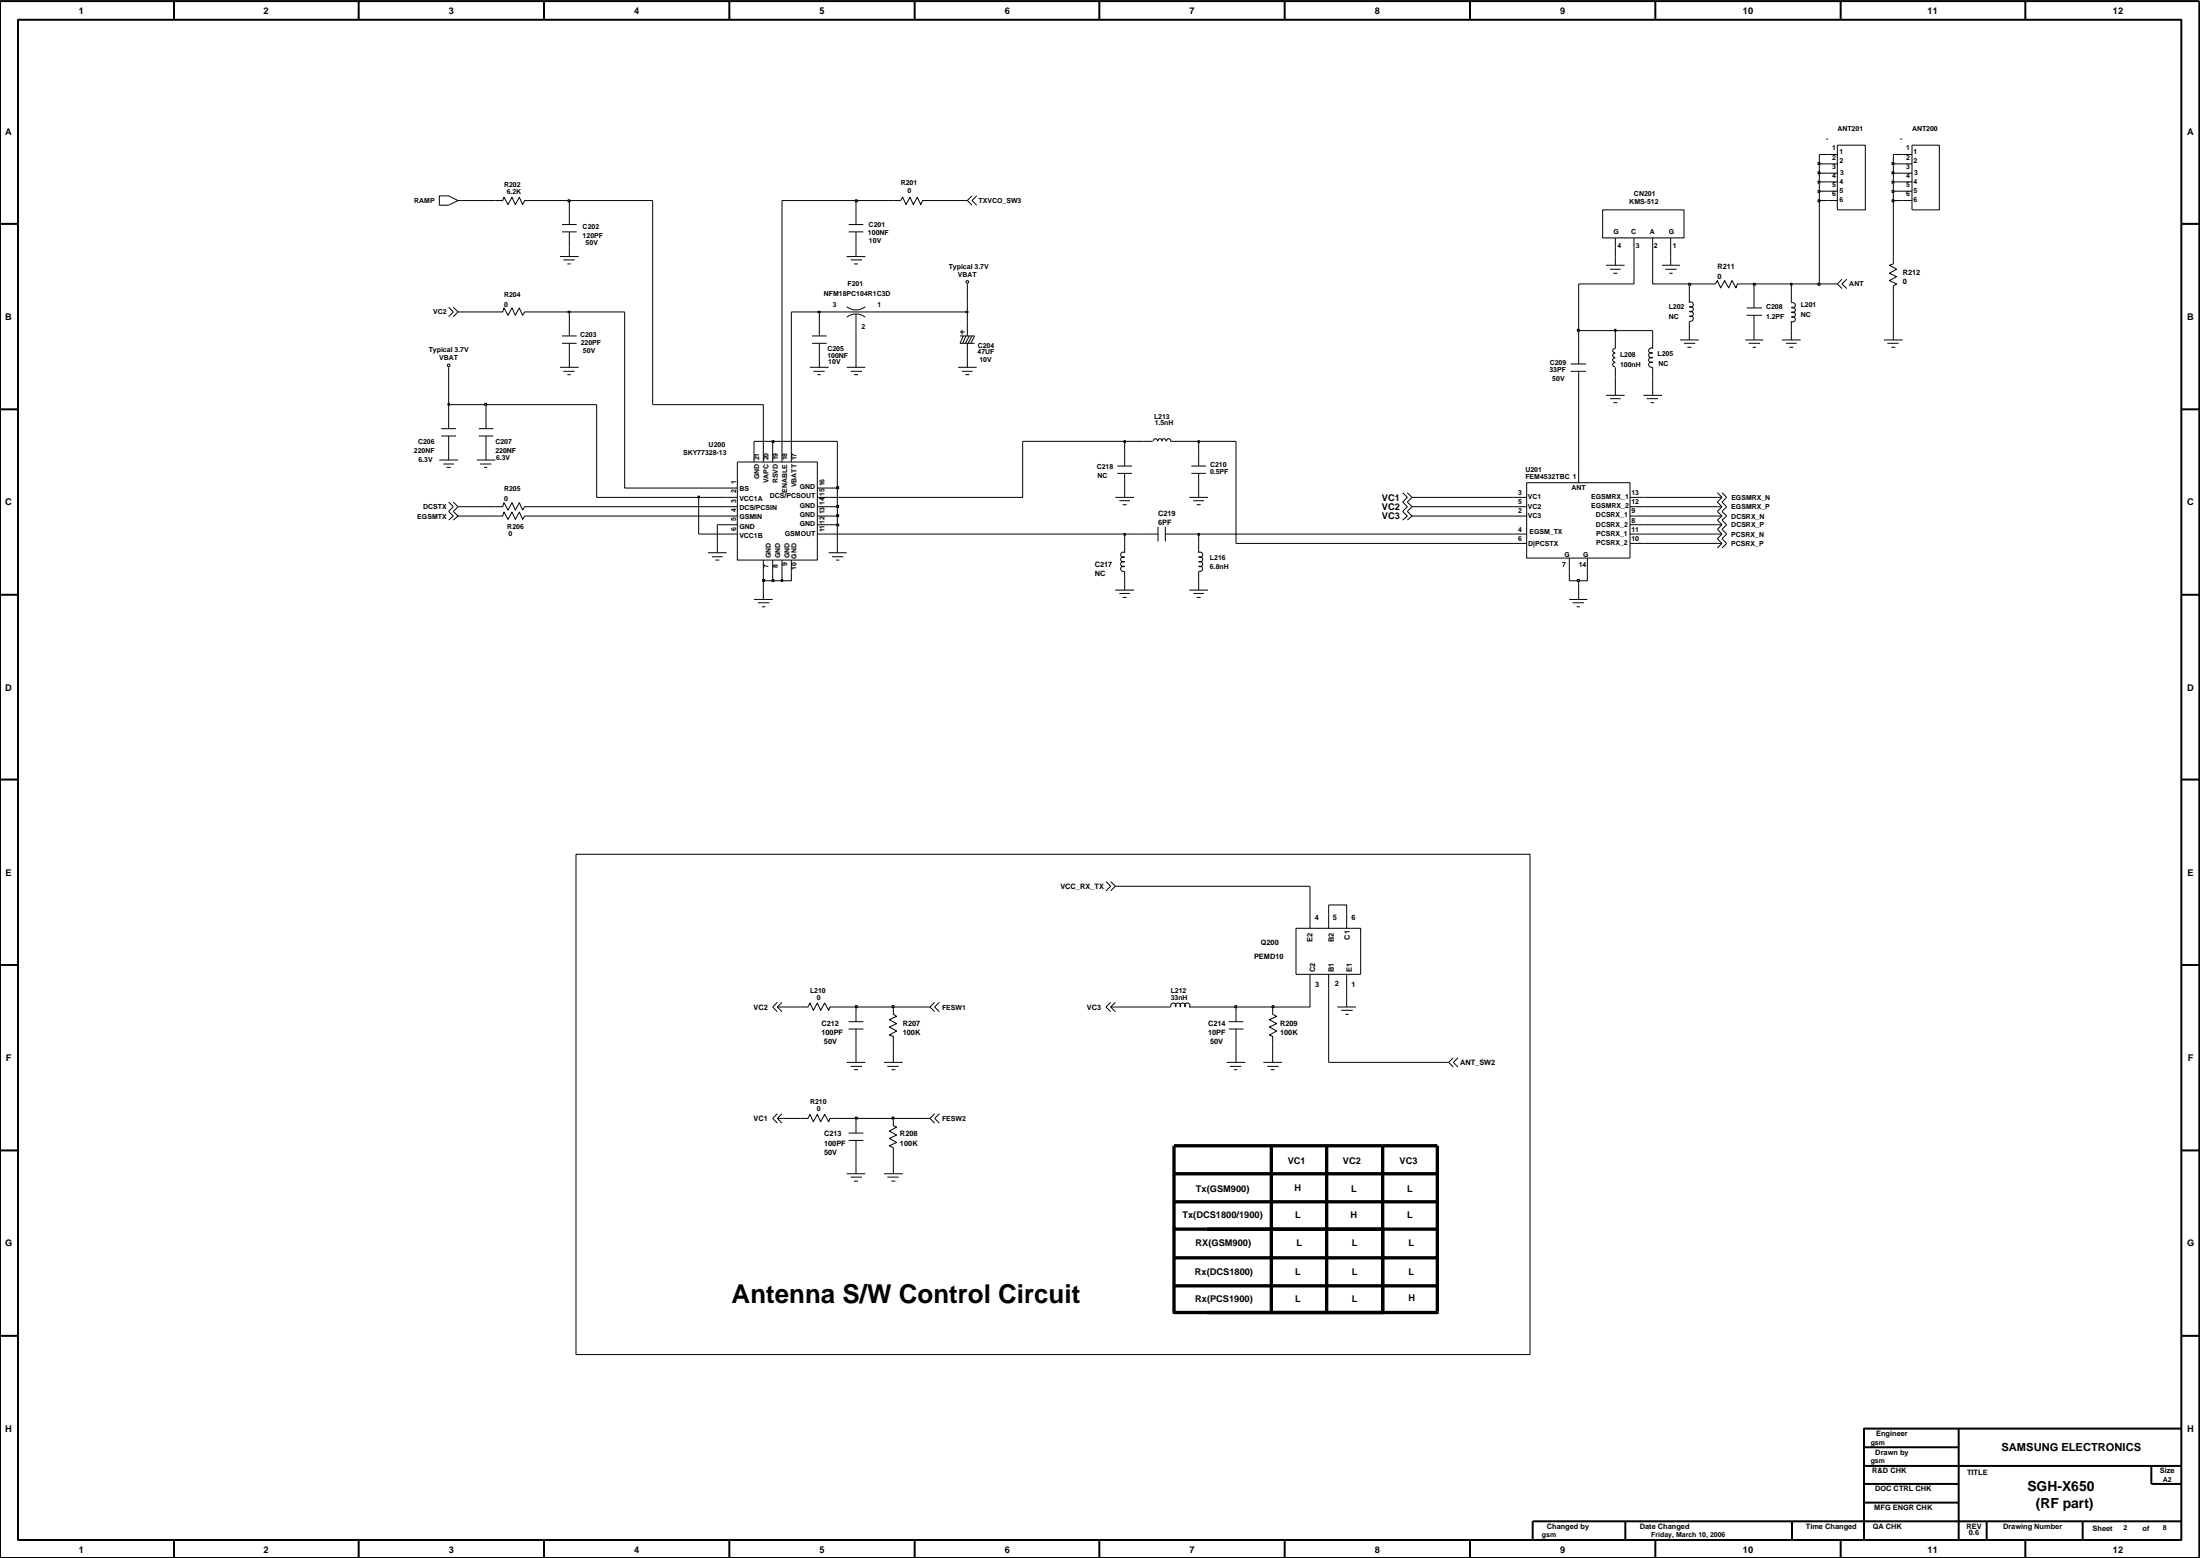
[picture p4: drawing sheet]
<svg xmlns="http://www.w3.org/2000/svg" width="279mm" height="198mm" viewBox="0 0 279 198" stroke-linecap="round" stroke-linejoin="round" font-family="sans-serif">
<g fill="none" stroke="#000" stroke-width=".13">
<path d="M232.2 19.6h1.1M233.3 18.4h3.6v8.2h-3.6zM241.6 19.6h1.2M242.8 18.4h3.5v8.2h-3.5zM55.8 24.9h1.2l1.2 .6-1.2 .5h-1.2zM57 39l.6 .6-.6 .6M57.6 39l.6 .6-.6 .6M62.9 25.5h.9l.2-.5 .5 1 .5-1 .4 1 .6-1 .4 1 .2-.5h1M62.9 39.6h.9l.2-.5 .5 .9 .5-.9 .4 .9 .6-.9 .4 .9 .2-.4h1M71.1 32.6h2.4M71.4 29.4h1.8M71.4 28.5h1.8"/>
<path d="M71.5 33h1.5M72.1 33.5h.4M72.3 26.6v1.9M72.3 29.4v3.2M105.2 39.6h7.1M107.5 32.6h2.4M107.5 38.9a1.86 1.86 0 0 0 2.4 0M107.8 29.4h1.8M107.8 28.5h1.8M108 33h1.5M108.5 33.5h.5M108.7 26.6v1.9"/>
<path d="M108.7 29.4v3.2M108.7 39.8v2.2M113.5 25.5h.9l.2-.5 .5 1 .5-1 .4 1 .5-1 .4 1 .3-.5h.9M122.9 36v2.4M123.4 24.9l-.5 .6 .5 .5M124 24.9l-.6 .6 .6 .5M203.5 26.6h10.4v3.6h-10.4zM204 33.7h2.3M204.5 34.2h1.3M204.9 34.7h.5M205.1 30.2v1.2M205.1 32.6v1.1"/>
<path d="M207.5 30.2v1.2M209.9 30.2v1.2M211.1 33.7h2.3M211.5 34.2h1.4M212 34.7h.4M212.2 30.2v1.2M212.2 32.6v1.1M214.5 39a.34 .34 0 0 1 .6 .2 .34 .34 0 0 1-.5 .4M214.5 39.6a.34 .34 0 0 1 .6 .2 .34 .34 0 0 1-.5 .3M214.5 38.4a.34 .34 0 0 1 .6 .2 .34 .34 0 0 1-.5 .4M214.5 37.2v1.2M216.9 36h.9l.3-.4 .4 .9 .5-.9 .5 .9 .5-.9 .5 .9 .1-.5h1.1"/>
<path d="M221.8 39.1h2M222.8 37.2v1.9M227.5 37.2v1.2M227.5 38.4a.34 .34 0 0 1 .5 .4 .34 .34 0 0 1-.5 .2M227.5 39.6a.34 .34 0 0 1 .5 .4 .34 .34 0 0 1-.5 .2M227.5 39a.34 .34 0 0 1 .5 .4 .34 .34 0 0 1-.5 .2M232.2 22h1.1M232.2 20.8h1.1M232.2 23.1h1.1M232.2 24.3h1.1M232.2 25.5h1.1M233.9 35.4l-.6 .6 .6 .6"/>
<path d="M234.5 35.4l-.6 .6 .6 .6M240.5 32.6v.9l-.6 .2 1 .5-1 .5 1 .4-1 .5 1 .4-.4 .3v.9M241.6 22h1.2M241.6 20.8h1.2M241.6 23.1h1.2M241.6 24.3h1.2M241.6 25.5h1.2M55.8 58.4h2.4M56 55.3h1.9M56 54.4h1.9M56.3 58.9h1.4M56.7 59.3h.5"/>
<path d="M57 46.6v2.4M57 52.5v1.9M57 55.3v3.1M60.5 58.4h2.4M60.8 55.3h1.9M60.8 54.4h1.9M61 58.9h1.4M61.5 59.3h.4M61.7 52.5v1.9M61.7 55.3v3.1M71.1 46.6h2.4M71.4 43.6h1.8"/>
<path d="M71.4 42.6h1.8M71.5 47.1h1.5M72.1 47.6h.4M72.3 40.8v1.8M72.3 43.6v3M93.6 58.6h10.2v12.5h-10.2zM95.8 57.2v1.4M96.9 57.2v1.4M98.1 57.2v1.4M99.3 57.2v1.4M100.5 57.2v1.4M102.9 46.6h2.3"/>
<path d="M103.1 43.6h1.9M103.1 42.6h1.9M103.3 47.1h1.4M103.8 47.6h.4M104.1 40.8v1.8M104.1 43.6v3M107.5 46.6h2.4M107.5 40.3a1.86 1.86 0 0 1 2.4 0M108 47.1h1.5M108.5 47.6h.5M108.7 45.4v1.2M121.7 46.6h2.3"/>
<path d="M121.9 42.6h1.9l-.5 1M121.9 42.1h.6M122.2 47.1h1.3M122.2 41.9v.6M122.3 42.6l-.4 1h1.9M122.6 47.6h.5M122.7 42.6l-.4 1M122.9 40.8v1.8M122.9 43.6v3M123.1 42.6l-.5 1M123.4 42.6l-.5 1M141.9 59.2h1.9"/>
<path d="M142.8 57.2v2M145.2 56h1.2M146.5 56v-.2l.2-.1 .2 .1 .1 .2M147.1 56v-.2l.2-.1 .2 .1 .1 .2v-.2l.2-.1 .2 .1 .1 .2M148.2 56v-.2l.2-.1 .2 .1 .1 .2M148.7 56h1.2M151.3 59.2h1.9M152.2 57.2v2M199.5 46.2h1.9M199.5 47.1h1.9M200.5 44.3v1.9M200.5 47.1v1.9"/>
<path d="M200.5 59.6v1.7M204 50.2h2.3M204.5 50.6h1.3M204.9 51.1h.5M205.1 46l-.2 .1-.1 .2 .1 .2h.2M205.1 44.9h-.2l-.1 .2 .1 .2h.2M205.1 45.4l-.2 .1-.1 .2 .1 .2h.2M205.1 43.1v1.2h-.2l-.1 .2 .1 .2 .2 .1M205.1 46.6v1.2M205.1 49v1.2M208.7 50.2h2.4M209.1 50.6h1.5"/>
<path d="M209.6 51.1h.5M209.9 43.1v1.2M209.9 46.6v1.2M209.9 49v1.2M209.9 46a.34 .34 0 0 0-.5 .3 .34 .34 0 0 0 .5 .3M209.9 44.8a.34 .34 0 0 0-.5 .3 .34 .34 0 0 0 .5 .3M209.9 45.4a.34 .34 0 0 0-.5 .3 .34 .34 0 0 0 .5 .3M209.9 44.2a.34 .34 0 0 0-.5 .3 .34 .34 0 0 0 .5 .3M213.4 43.1h2.3M213.9 43.6h1.4M214.3 44.1h.5M214.5 40.2a.34 .34 0 0 1 .6 .2 .34 .34 0 0 1-.5 .3"/>
<path d="M214.5 40.8v2.3M221.7 43.1h2.2M221.8 40h2M222.1 43.6h1.4M222.6 44.1h.4M222.8 40v3.1M226.3 43.1h2.4M226.8 43.6h1.4M227.2 44.1h.6M227.5 40.8v2.3M227.5 40.2a.34 .34 0 0 1 .5 .3 .34 .34 0 0 1-.5 .3M239.3 43.1h2.3"/>
<path d="M239.7 43.6h1.4M240.2 44.1h.5M240.5 42v1.1M57 63.7l.6 .6-.6 .6 .6 .6-.6 .5M57.6 63.7l.6 .6-.6 .6 .6 .6-.6 .5M62.9 64.3h.9l.2-.5 .5 .9 .5-.9 .4 .9 .6-.9 .4 .9 .2-.4h1M62.9 65.5h.9l.2-.5 .5 .9 .5-.9 .4 .9 .6-.9 .4 .9 .2-.4h1M89.9 70.2h2.4M90.4 70.7h1.4M90.8 71.1h.6M91.1 69v1.2M92.3 63.1h1.3"/>
<path d="M92.3 64.3h1.3M92.3 67.8h1.3M92.3 65.5h1.3M92.3 66.6h1.3M92.3 61.9h1.3M95.8 76.1h2.3M96.3 76.5h1.4M96.8 77h.4M96.9 71.1v1.4M96.9 74.9v1.2M98.1 71.1v1.4M99.3 71.1v1.4"/>
<path d="M100.5 71.1v1.4M103.8 63.1h1.4M103.8 64.3h1.4M103.8 67.8h1.4M103.8 65.5h1.4M103.8 66.6h1.4M103.8 61.9h1.4M105.2 70.2h2.3M105.7 70.7h1.4M106.2 71.1h.4M106.3 69v1.2M141.6 63.1h2.4"/>
<path d="M141.6 74.9h2.4M141.9 60.1h1.9M142.2 63.6h1.3M142.2 75.3h1.3M142.6 64.1h.5M142.6 75.8h.5M142.8 60.1v3M142.8 69v1.2M142.8 72.5v2.4M142.9 71.9a.34 .34 0 0 0-.6 .3 .34 .34 0 0 0 .5 .3M142.9 70.7a.34 .34 0 0 0-.6 .3 .34 .34 0 0 0 .5 .3M142.9 71.3a.34 .34 0 0 0-.6 .3 .34 .34 0 0 0 .5 .3"/>
<path d="M142.9 70.1a.34 .34 0 0 0-.6 .3 .34 .34 0 0 0 .5 .3M145.2 67.8h1.9M147.1 66.9v1.8M148 67.8h1.9M148 66.9v1.8M151 63.1h2.4M151 74.9h2.4M151.3 60.1h1.9M151.6 63.6h1.3M151.6 75.3h1.3M152 64.1h.5M152 75.8h.5"/>
<path d="M152.2 71.9a.34 .34 0 0 1 .5 .3 .34 .34 0 0 1-.5 .3M152.2 70.7a.34 .34 0 0 1 .5 .3 .34 .34 0 0 1-.5 .3M152.2 71.3a.34 .34 0 0 1 .5 .3 .34 .34 0 0 1-.5 .3M152.2 70.1a.34 .34 0 0 1 .5 .3 .34 .34 0 0 1-.5 .3M152.2 60.1v3M152.2 69v1.2M152.2 72.5v2.4M178.1 62.5l.6 .6-.6 .6 .6 .6-.6 .6 .6 .6-.6 .5M178.7 62.5l.6 .6-.6 .6 .6 .6-.6 .6 .6 .6-.6 .5M192.2 63.1h1.7M192.2 64.3h1.7M192.2 67.8h1.7"/>
<path d="M192.2 65.5h1.7M192.2 69h1.7M193.9 61.3h13.1v9.5h-13.1zM199.3 76.1h2.3M199.3 70.8v1.7M199.7 76.5h1.5M200.2 77h.5M200.5 74.9v1.2M201.6 70.8v1.7M207 63.1h1.7M207 64.3h1.7M207 67.8h1.7"/>
<path d="M207 65.5h1.7M207 69h1.7M207 66.6h1.7M218.1 63.1h.6M218.1 64.3h.6M218.1 67.8h.6M218.1 65.5h.6M218.1 69h.6M218.1 66.6h.6M218.1 62.5l.6 .6M218.7 62.5l.6 .6-.6 .6 .6 .6-.6 .6 .6 .6-.6 .5 .6 .6-.6 .6 .6 .6-.6 .6 .6 .6-.6 .6M218.7 63.1l-.6 .6 .6 .6"/>
<path d="M218.7 65.5l-.6 .5 .6 .6M218.7 66.6l-.6 .6 .6 .6M218.7 64.3l-.6 .6 .6 .6M218.7 67.8l-.6 .6 .6 .6M218.7 69l-.6 .6M140.5 111.9l.6 .6-.6 .6M141.1 111.9l.5 .6-.5 .6M164.6 117.8h8.2v5.9h-8.2zM166.4 116v1.8M168.7 116v1.8M171 116v1.8M98.7 127.8h.6"/>
<path d="M98.7 127.2l-.6 .6 .6 .6M99.3 127.2l-.6 .6 .6 .6M101.7 127.8h.9l.3-.5 .4 .9 .5-.9 .4 .9 .5-.9 .5 .9 .2-.4h.9M107.5 134.8h2.4M107.8 130.6h1.8M107.8 129.7h1.8M108 135.4h1.5M108.5 135.8h.5M108.7 127.8v1.9M108.7 130.6v1.9M108.7 133.7v1.1M112.3 134.8h2.3"/>
<path d="M112.7 135.4h1.4M113.2 135.8h.5M113.5 127.8v.9l.4 .3-1 .4 1 .5-1 .5 1 .5-1 .5 .6 .1v1M113.5 133.7v1.1M118.7 127.2l-.6 .6 .6 .6M119.3 127.2l-.6 .6 .6 .6M141.1 127.8h.5M141.1 127.2l-.6 .6 .6 .6M141.6 127.2l-.5 .6 .5 .6M147.6 127.8h1.1M148.7 127.8a.34 .34 0 0 1 .3-.5 .34 .34 0 0 1 .3 .5M149.3 127.8a.34 .34 0 0 1 .3-.5 .34 .34 0 0 1 .3 .5"/>
<path d="M149.9 127.8a.34 .34 0 0 1 .3-.5 .34 .34 0 0 1 .3 .5M150.5 127.8a.34 .34 0 0 1 .3-.5 .34 .34 0 0 1 .3 .5M151 127.8h1.2M155.8 134.8h2.4M156 130.6h1.9M156 129.7h1.9M156.2 135.4h1.4M156.7 135.8h.4M157 127.8v1.9M157 130.6v1.9M157 133.7v1.1M160.4 134.8h2.4"/>
<path d="M161 135.4h1.4M161.4 135.8h.5M161.6 127.8v.9l.5 .3-.9 .4 .9 .5-.9 .5 .9 .5-.9 .5 .4 .1v1M161.6 133.7v1.1M166.4 123.7v1.7M168.7 123.7v1.7M169.8 127.8h2.4M170.3 128.2h1.5M170.9 128.7h.4M171 123.7v1.7M171 126.6v1.2M184.6 134.3l-.6 .5 .6 .6"/>
<path d="M185.2 134.3l-.6 .5 .6 .6M98.7 142h3.9l.3-.6 .4 1 .5-1 .4 1 .5-1 .5 1 .2-.4h3.3v1.8M98.7 141.4l-.6 .6 .6 .5M99.3 141.4l-.6 .6 .6 .5M107.5 149h2.4M107.8 144.7h1.8M107.8 143.8h1.8M108 149.4h1.5M108.5 149.9h.5M108.7 144.7v4.3M112.3 149h2.3M112.7 149.4h1.4"/>
<path d="M113.2 149.9h.5M113.5 142v.9l.4 .2-1 .5 1 .5-1 .4 1 .5-1 .4 .6 .3v3.3M118.7 141.4l-.6 .6 .6 .5M119.3 141.4l-.6 .6 .6 .5"/>
<circle cx="122.9" cy="35.8" r=".17"/>
<circle cx="57" cy="46.4" r=".17"/>
</g>
<path d="M108.6 141.8h.3v.2h-.3z" fill="#c3c3c3"/>
<path d="M108.6 141.8h.3v.2h-.3zM108.7 142h4.8" fill="none" stroke="#000" stroke-width=".13"/>
<path d="M113.3 141.8h.2v.2h-.2z" fill="#c3c3c3"/>
<path d="M99.3 127.8h2.4M106.3 127.8h2.4M108.7 132.5v1.2M113.5 132.5v1.2M157 132.5v1.2M161.6 132.5v1.2M168.7 125.4v9.4h15.3M113.3 141.8h.2v.2h-.2zM113.5 142h4.6" fill="none" stroke="#000" stroke-width=".13"/>
<path d="M108.6 127.6h.3v.3h-.3z" fill="#c3c3c3"/>
<path d="M108.6 127.6h.3v.3h-.3zM108.7 127.8h4.8" fill="none" stroke="#000" stroke-width=".13"/>
<path d="M113.3 127.6h.2v.3h-.2z" fill="#c3c3c3"/>
<path d="M113.3 127.6h.2v.3h-.2zM113.5 127.8h4.6M141.6 127.8h6M152.2 127.8h4.8" fill="none" stroke="#000" stroke-width=".13"/>
<path d="M156.8 127.6h.3v.3h-.3z" fill="#c3c3c3"/>
<path d="M156.8 127.6h.3v.3h-.3zM157 127.8h4.6" fill="none" stroke="#000" stroke-width=".13"/>
<path d="M161.5 127.6h.3v.3h-.3z" fill="#c3c3c3"/>
<path d="M96.9 73.7v1.2M200.5 73.7v1.2M141.6 112.5h24.8v3.5M168.7 116v-1.1h2.3v1.1M161.5 127.6h.3v.3h-.3zM166.4 125.4v2.4h-4.8M171 125.4v1.2" fill="none" stroke="#000" stroke-width=".13"/>
<path d="M96.9 73.5h.2v.3h-.2z" fill="#c3c3c3"/>
<path d="M96.9 73.5h.2v.3h-.2zM96.9 72.5v1.2h1.2" fill="none" stroke="#000" stroke-width=".13"/>
<path d="M98 73.5h.3v.3h-.3z" fill="#c3c3c3"/>
<path d="M98 73.5h.3v.3h-.3zM98.1 72.5v1.2h1.2" fill="none" stroke="#000" stroke-width=".13"/>
<path d="M99.2 73.5h.2v.3h-.2z" fill="#c3c3c3"/>
<path d="M99.2 73.5h.2v.3h-.2zM99.3 72.5v1.2h1.2v-1.2M199.3 72.5v1.2h1.2" fill="none" stroke="#000" stroke-width=".13"/>
<path d="M200.3 73.5h.3v.3h-.3z" fill="#c3c3c3"/>
<path d="M157 56v13h35.2M88.7 63.1v4.7h3.6M91.1 66.6v2.4M105.2 67.8h37.6v1.2M106.3 66.6v2.4M152.2 67.8v1.2M200.3 73.5h.3v.3h-.3zM201.6 72.5v1.2h-1.1M208.7 69h9.4" fill="none" stroke="#000" stroke-width=".13"/>
<path d="M142.7 67.7h.2v.3h-.2z" fill="#c3c3c3"/>
<path d="M142.7 67.7h.2v.3h-.2zM142.8 67.8h2.4M149.9 67.8h2.3" fill="none" stroke="#000" stroke-width=".13"/>
<path d="M152.1 67.7h.2v.3h-.2z" fill-rule="evenodd" fill="#c3c3c3"/>
<path d="M91.1 66.6h1.2M105.2 66.6h1.1M152.1 67.7h.2v.3h-.2zM152.2 67.8h40M208.7 67.8h9.4" fill="none" stroke="#000" stroke-width=".13"/>
<path d="M106.3 66.5h.2v.3h-.2z" fill="#c3c3c3"/>
<path d="M58.2 65.5h4.7M67.6 65.5h24.7M105.2 65.5h1.1v1.1M106.3 66.5h.2v.3h-.2zM208.7 66.6h9.4" fill="none" stroke="#000" stroke-width=".13"/>
<path d="M106.3 65.3h.2v.3h-.2z" fill="#c3c3c3"/>
<path d="M58.2 64.3h4.7M67.6 64.3h24.7M105.2 64.3h1.1v1.2M106.3 65.3h.2v.3h-.2zM179.3 65.5h12.9M208.7 65.5h9.4" fill="none" stroke="#000" stroke-width=".13"/>
<path d="M106.3 64.1h.2v.3h-.2z" fill="#c3c3c3"/>
<path d="M75.8 51.4v11.7h12.9M106.3 64.1h.2v.3h-.2zM106.3 61.9v2.4M179.3 64.3h12.9M208.7 64.3h9.4" fill="none" stroke="#000" stroke-width=".13"/>
<path d="M88.6 63h.2v.2h-.2z" fill="#c3c3c3"/>
<path d="M79.3 39.6v22.3h13M129.9 56v7.1h-24.7M88.6 63h.2v.2h-.2zM88.7 63.1h3.6M105.2 61.9h1.1M179.3 63.1h12.9M208.7 63.1h9.4" fill="none" stroke="#000" stroke-width=".13"/>
<path d="M106.3 61.8h.2v.2h-.2z" fill="#c3c3c3"/>
<path d="M99.3 25.5v31.7M100.5 39.6v17.6M95.8 57.2v-1.2h2.3v1.2M96.9 51.4v5.8M106.3 56v5.9M142.8 56v1.2M152.2 56v1.2M200.5 49v10.6M106.3 61.8h.2v.2h-.2z" fill="none" stroke="#000" stroke-width=".13"/>
<path d="M98 55.9h.3v.3h-.3z" fill="#c3c3c3"/>
<path d="M98 55.9h.3v.3h-.3zM98.1 56h8.2M129.9 56h12.9" fill="none" stroke="#000" stroke-width=".13"/>
<path d="M142.7 55.9h.2v.3h-.2z" fill="#c3c3c3"/>
<path d="M142.7 55.9h.2v.3h-.2zM142.8 56h2.4M149.9 56h2.3" fill="none" stroke="#000" stroke-width=".13"/>
<path d="M152.1 55.9h.2v.3h-.2z" fill="#c3c3c3"/>
<path d="M57 51.4v1.1M61.7 51.4v1.1M152.1 55.9h.2v.3h-.2zM152.2 56h4.8" fill="none" stroke="#000" stroke-width=".13"/>
<path d="M56.9 51.2h.2v.2h-.2z" fill-rule="evenodd" fill="#c3c3c3"/>
<path d="M56.9 51.2h.2v.2h-.2zM57 49v2.4h4.7" fill="none" stroke="#000" stroke-width=".13"/>
<path d="M61.6 51.2h.2v.2h-.2z" fill-rule="evenodd" fill="#c3c3c3"/>
<path d="M82.9 25.5v25.9h14M61.6 51.2h.2v.2h-.2zM61.7 51.4h14.1M108.7 42v3.4M200.5 42v2.3M205.1 42v1.1M205.1 47.8v1.2M209.9 42v1.1M209.9 47.8v1.2" fill="none" stroke="#000" stroke-width=".13"/>
<path d="M200.3 41.8h.3v.2h-.3z" fill-rule="evenodd" fill="#c3c3c3"/>
<path d="M200.5 36v6h4.6M200.3 41.8h.3v.2h-.3z" fill="none" stroke="#000" stroke-width=".13"/>
<path d="M205.1 41.8h.1v.2h-.1z" fill-rule="evenodd" fill="#c3c3c3"/>
<path d="M58.2 39.6h4.7M67.6 39.6h4.7v1.2M104.1 39.6v1.2M122.9 39.6v1.2M240.5 37.2v4.8M205.1 41.8h.1v.2h-.1zM205.1 42h4.8" fill="none" stroke="#000" stroke-width=".13"/>
<path d="M72.1 39.5h.3v.2h-.3z" fill="#c3c3c3"/>
<path d="M72.1 39.5h.3v.2h-.3zM72.3 39.6h7M100.5 39.6h3.6" fill="none" stroke="#000" stroke-width=".13"/>
<path d="M103.9 39.5h.2v.2h-.2z" fill="#c3c3c3"/>
<path d="M103.9 39.5h.2v.2h-.2zM104.1 39.6h1.1M112.3 39.6h10.6" fill="none" stroke="#000" stroke-width=".13"/>
<path d="M122.7 39.5h.2v.2h-.2z" fill="#c3c3c3"/>
<path d="M122.7 39.5h.2v.2h-.2zM122.9 38.4v1.2M207.5 31.4v4.6h-7M209.9 31.4v4.6h4.6v1.2M222.8 36v1.2M227.5 36v1.2" fill="none" stroke="#000" stroke-width=".13"/>
<path d="M214.5 36h.2v.2h-.2z" fill="#c3c3c3"/>
<path d="M214.5 36h.2v.2h-.2zM214.5 36h2.4M221.7 36h1.1" fill="none" stroke="#000" stroke-width=".13"/>
<path d="M222.7 36h.2v.2h-.2z" fill-rule="evenodd" fill="#c3c3c3"/>
<path d="M222.7 36h.2v.2h-.2zM222.8 36h4.7" fill="none" stroke="#000" stroke-width=".13"/>
<path d="M227.4 36h.2v.2h-.2z" fill-rule="evenodd" fill="#c3c3c3"/>
<path d="M227.4 36h.2v.2h-.2zM227.5 36h3.6" fill="none" stroke="#000" stroke-width=".13"/>
<path d="M230.9 36h.2v.2h-.2z" fill-rule="evenodd" fill="#c3c3c3"/>
<path d="M58.2 25.5h4.7M67.6 25.5h4.7v1.1M108.7 25.5v1.1M205.1 31.4v1.2M212.2 31.4v1.2M230.9 36h.2v.2h-.2zM231.1 25.5v10.5h2.2M240.5 25.5v7.1" fill="none" stroke="#000" stroke-width=".13"/>
<path d="M72.1 25.4h.3v.2h-.3z" fill-rule="evenodd" fill="#c3c3c3"/>
<path d="M72.1 25.4h.3v.2h-.3zM72.3 25.5h10.6M99.3 25.5h9.4" fill="none" stroke="#000" stroke-width=".13"/>
<path d="M108.6 25.4h.3v.2h-.3z" fill="#c3c3c3"/>
<path d="M108.6 25.4h.3v.2h-.3zM108.7 25.5h4.8M118.1 25.5h4.8" fill="none" stroke="#000" stroke-width=".13"/>
<path d="M230.9 25.4h.2v.2h-.2z" fill-rule="evenodd" fill="#c3c3c3"/>
<path d="M230.9 25.4h.2v.2h-.2zM231.1 24.3v1.2h1.1" fill="none" stroke="#000" stroke-width=".13"/>
<path d="M240.3 25.4h.2v.2h-.2z" fill="#c3c3c3"/>
<path d="M240.3 25.4h.2v.2h-.2zM240.5 24.3v1.2h1.1" fill="none" stroke="#000" stroke-width=".13"/>
<path d="M230.9 24.2h.2v.2h-.2z" fill="#c3c3c3"/>
<path d="M230.9 24.2h.2v.2h-.2zM231.1 23.1v1.2h1.1" fill="none" stroke="#000" stroke-width=".13"/>
<path d="M240.3 24.2h.2v.2h-.2z" fill="#c3c3c3"/>
<path d="M240.3 24.2h.2v.2h-.2zM240.5 23.1v1.2h1.1" fill="none" stroke="#000" stroke-width=".13"/>
<path d="M230.9 23h.2v.3h-.2z" fill-rule="evenodd" fill="#c3c3c3"/>
<path d="M230.9 23h.2v.3h-.2zM231.1 22v1.1h1.1" fill="none" stroke="#000" stroke-width=".13"/>
<path d="M240.3 23h.2v.3h-.2z" fill="#c3c3c3"/>
<path d="M240.3 23h.2v.3h-.2zM240.5 22v1.1h1.1" fill="none" stroke="#000" stroke-width=".13"/>
<path d="M230.9 21.8h.2v.3h-.2z" fill-rule="evenodd" fill="#c3c3c3"/>
<path d="M230.9 21.8h.2v.3h-.2zM231.1 20.8v1.2h1.1" fill="none" stroke="#000" stroke-width=".13"/>
<path d="M240.3 21.8h.2v.3h-.2z" fill="#c3c3c3"/>
<path d="M240.3 21.8h.2v.3h-.2zM240.5 20.8v1.2h1.1" fill="none" stroke="#000" stroke-width=".13"/>
<path d="M230.9 20.6h.2v.3h-.2z" fill-rule="evenodd" fill="#c3c3c3"/>
<path d="M231.1 19.6v1.2h1.1M230.9 20.6h.2v.3h-.2z" fill="none" stroke="#000" stroke-width=".13"/>
<path d="M240.3 20.6h.2v.3h-.2z" fill="#c3c3c3"/>
<path d="M231.1 19.6h1.1M241.6 19.6h-1.1v1.2h1.1M240.3 20.6h.2v.3h-.2zM73.2 108.4h121.1v63.5h-121.1z" fill="none" stroke="#000" stroke-width=".13"/>
<g fill="none" stroke="#000" stroke-width=".25">
<path d="M0 .1h279.3v197.7h-279.3zM2.3 2.5h274.7v193h-274.7zM22.1 .1v2.4M45.6 .1v2.4M69.1 .1v2.4M92.6 .1v2.4M116.2 .1v2.4M139.6 .1v2.4M163.2 .1v2.4M186.7 .1v2.4M210.2 .1v2.4M233.8 .1v2.4"/>
<path d="M257.2 .1v2.4M0 28.4h2.3M277 28.4h2.3M0 52h2.3M277 52h2.3M0 75.5h2.3M277 75.5h2.3M0 98.9h2.3M277 98.9h2.3M0 122.5h2.3M277 122.5h2.3M0 146h2.3"/>
<path d="M277 146h2.3M0 169.6h2.3M277 169.6h2.3M22.1 195.5v2.3M45.6 195.5v2.3M69.1 195.5v2.3M92.6 195.5v2.3M116.2 195.5v2.3M139.6 195.5v2.3M163.2 195.5v2.3M186.7 195.5v2.3M206.4 193.1v2.4"/>
<path d="M210.2 195.5v2.3M227.6 193.1v2.4M233.8 195.5v2.3M236.7 183.7h12.1M236.7 186.1h40.3M236.7 188.4h12.1M236.7 190.7h12.1M248.8 181.3v14.2M252.3 193.1v2.4M257.2 195.5v2.3M264.5 193.1v2.4M273.2 186.1v2.3h3.8"/>
<path d="M277 181.3h-40.3v14.2M277 193.1h-82.4v2.4"/>
</g>
<path d="M149 149h33.5M149.1 156v10.6h26.5v-10.6h-22.4M149.1 152.5h33.4M149.1 159.7h33.4M153.2 156h29.3M161.5 145.6v21.2M168.5 145.4v21.2M175.6 145.4v21.2h6.9v-21.2h-33.4v10.6h4.1M149.1 163.2h33.4M153.3 166.6h22.4" fill="none" stroke="#000" stroke-width=".42"/>
<text font-size="3.3" x="92.9" y="165.4">Antenna S/W Control Circuit</text>
<g font-size="1.8">
<text x="257.5" y="189.3">SGH-X650</text>
<text x="258.5" y="191.4">(RF part)</text>
</g>
<text font-size="1.4" x="254.2" y="184.2">SAMSUNG ELECTRONICS</text>
<g font-size="1.2">
<text x="10" y="1.7">1</text>
<text x="33.5" y="1.7">2</text>
<text x="57" y="1.7">3</text>
<text x="80.5" y="1.7">4</text>
<text x="104.1" y="1.7">5</text>
<text x="127.6" y="1.7">6</text>
<text x="151.1" y="1.7">7</text>
<text x="174.6" y="1.7">8</text>
<text x="198.1" y="1.7">9</text>
<text x="221.3" y="1.7">10</text>
<text x="244.8" y="1.7">11</text>
<text x="268.3" y="1.7">12</text>
<text x=".7" y="17.1">A</text>
<text x="277.8" y="17.1">A</text>
<text x=".7" y="40.6">B</text>
<text x="277.8" y="40.6">B</text>
<text x=".7" y="64.1">C</text>
<text x="175.5" y="63.6">VC1</text>
<text x="175.5" y="64.7">VC2</text>
<text x="175.5" y="65.9">VC3</text>
<text x="277.8" y="64.1">C</text>
<text x=".7" y="87.7">D</text>
<text x="277.8" y="87.7">D</text>
<text x=".7" y="111.1">E</text>
<text x="277.8" y="111.1">E</text>
<text x=".7" y="134.7">F</text>
<text x="277.9" y="134.7">F</text>
<text x="163.5" y="147.7">VC1</text>
<text x="170.6" y="147.7">VC2</text>
<text x="177.8" y="147.7">VC3</text>
<text x="150.2" y="154.7">Tx(DCS1800/1900)</text>
<text x="151.9" y="151.3">Tx(GSM900)</text>
<text x="164.4" y="151.2">H</text>
<text x="164.5" y="154.6">L</text>
<text x="171.5" y="154.6">H</text>
<text x="171.6" y="151.3">L</text>
<text x="178.7" y="154.7">L</text>
<text x="178.7" y="151.3">L</text>
<text x=".6" y="158.2">G</text>
<text x="151.8" y="161.9">Rx(DCS1800)</text>
<text x="151.8" y="158.1">RX(GSM900)</text>
<text x="164.5" y="161.9">L</text>
<text x="164.7" y="158.1">L</text>
<text x="171.7" y="161.8">L</text>
<text x="171.7" y="158.1">L</text>
<text x="178.9" y="161.9">L</text>
<text x="178.9" y="158.1">L</text>
<text x="277.8" y="158.2">G</text>
<text x="151.8" y="165.2">Rx(PCS1900)</text>
<text x="164.5" y="165.2">L</text>
<text x="171.7" y="165.2">L</text>
<text x="178.9" y="165.2">H</text>
<text x=".7" y="181.7">H</text>
<text x="277.8" y="181.7">H</text>
<text x="10" y="197.1">1</text>
<text x="33.5" y="197.1">2</text>
<text x="57" y="197.1">3</text>
<text x="80.5" y="197.1">4</text>
<text x="104.1" y="197.1">5</text>
<text x="127.6" y="197.1">6</text>
<text x="151.1" y="197.1">7</text>
<text x="174.6" y="197.1">8</text>
<text x="198.1" y="197.1">9</text>
<text x="221.3" y="197.1">10</text>
<text x="244.8" y="197.1">11</text>
<text x="268.3" y="197.1">12</text>
</g>
<g font-size=".9">
<text x="231.9" y="17.8">-</text>
<text x="233.3" y="16.6">ANT201</text>
<text x="241.3" y="17.8">-</text>
<text x="242.8" y="16.6">ANT200</text>
<text x="64" y="23.7">R202</text>
<text x="114.4" y="23.5">R201</text>
<text x="232.7" y="19.1">1</text>
<text x="232.7" y="20.2">2</text>
<text x="232.7" y="21.4">3</text>
<text x="232.7" y="22.6">4</text>
<text x="232.7" y="23.7">5</text>
<text x="233.6" y="19.5">1</text>
<text x="233.6" y="20.7">2</text>
<text x="233.6" y="23.3">4</text>
<text x="233.7" y="22.2">3</text>
<text x="242.1" y="19.1">1</text>
<text x="242.1" y="20.2">2</text>
<text x="242.1" y="21.4">3</text>
<text x="242.1" y="22.6">4</text>
<text x="242.1" y="23.7">5</text>
<text x="243" y="19.5">1</text>
<text x="243" y="20.7">2</text>
<text x="243" y="23.3">4</text>
<text x="243.1" y="22.2">3</text>
<text x="52.6" y="25.8">RAMP</text>
<text x="64.3" y="24.6">6.2K</text>
<text x="74" y="29">C202</text>
<text x="110.2" y="29.9">100NF</text>
<text x="110.3" y="28.8">C201</text>
<text x="115.2" y="24.5">0</text>
<text x="124.3" y="25.8">TXVCO_SW3</text>
<text x="204.9" y="29.6">G</text>
<text x="206.9" y="25.8">KMS-512</text>
<text x="207.2" y="29.6">C</text>
<text x="207.5" y="24.9">CN201</text>
<text x="209.5" y="29.6">A</text>
<text x="211.9" y="29.6">G</text>
<text x="232.7" y="24.9">6</text>
<text x="233.6" y="24.5">5</text>
<text x="233.6" y="25.7">6</text>
<text x="242.1" y="24.9">6</text>
<text x="243" y="24.5">5</text>
<text x="243" y="25.7">6</text>
<text x="74" y="30.2">120PF</text>
<text x="74.4" y="31.1">50V</text>
<text x="110.4" y="30.8">10V</text>
<text x="120.5" y="34.1">Typical 3.7V</text>
<text x="121.7" y="35.2">VBAT</text>
<text x="205.4" y="31.5">4</text>
<text x="207.8" y="31.5">3</text>
<text x="210.1" y="31.5">2</text>
<text x="212.4" y="31.5">1</text>
<text x="218.1" y="34.2">R211</text>
<text x="218.1" y="35.4">0</text>
<text x="241.6" y="34.9">R212</text>
<text x="55" y="39.9">VC2</text>
<text x="64" y="38.9">0</text>
<text x="64" y="37.7">R204</text>
<text x="104.6" y="37.5">NFM18PC104R1C3D</text>
<text x="105.7" y="39">3</text>
<text x="107.6" y="36.4">F201</text>
<text x="109.4" y="41.7">2</text>
<text x="111.4" y="39">1</text>
<text x="211.9" y="39.3">L202</text>
<text x="211.9" y="40.4">NC</text>
<text x="224.3" y="40.4">1.2PF</text>
<text x="224.3" y="39.3">C208</text>
<text x="228.7" y="39">L201</text>
<text x="228.7" y="40.2">NC</text>
<text x="234.9" y="36.4">ANT</text>
<text x="241.6" y="36">0</text>
<text x="54.4" y="44.7">Typical 3.7V</text>
<text x="55.8" y="45.8">VBAT</text>
<text x="73.7" y="42.8">C203</text>
<text x="73.7" y="43.7">220PF</text>
<text x="74" y="44.8">50V</text>
<text x="105.1" y="44.6">C205</text>
<text x="105.1" y="45.4">100NF</text>
<text x="105.2" y="46.2">10V</text>
<text x="124.1" y="45">47UF</text>
<text x="124.2" y="44.1">C204</text>
<text x="124.4" y="45.9">10V</text>
<text x="196.8" y="47.3">33PF</text>
<text x="196.8" y="46.3">C209</text>
<text x="205.7" y="46.5">100nH</text>
<text x="205.7" y="45.4">L208</text>
<text x="210.5" y="45.2">L205</text>
<text x="210.6" y="46.4">NC</text>
<text x="146.6" y="53.1">L213</text>
<text x="146.6" y="54">1.5nH</text>
<text x="197.1" y="48.4">50V</text>
<text x="52.6" y="57.5">220NF</text>
<text x="53.1" y="56.4">C206</text>
<text x="53.1" y="58.6">6.3V</text>
<text x="62.9" y="56.4">C207</text>
<text x="62.9" y="57.5">220NF</text>
<text x="63" y="58.4">6.3V</text>
<text x="86.7" y="57.7">SKY77328-13</text>
<text x="90" y="56.7">U200</text>
<text x="96.4" y="58.4" transform="rotate(-90 96.4 58.4)">21</text>
<text x="97.6" y="58.4" transform="rotate(-90 97.6 58.4)">20</text>
<text x="98.8" y="58.4" transform="rotate(-90 98.8 58.4)">19</text>
<text x="99.9" y="58.4" transform="rotate(-90 99.9 58.4)">18</text>
<text x="101.1" y="58.4" transform="rotate(-90 101.1 58.4)">17</text>
<text x="139.3" y="59.6">C218</text>
<text x="153.7" y="59.3">C210</text>
<text x="193.7" y="59.9">U201</text>
<text x="53" y="65.8">EGSMTX</text>
<text x="53.7" y="64.6">DCSTX</text>
<text x="64" y="63.6">0</text>
<text x="64" y="62.4">R205</text>
<text x="93.5" y="65" transform="rotate(-90 93.5 65)">4</text>
<text x="93.5" y="63.8" transform="rotate(-90 93.5 63.8)">3</text>
<text x="93.5" y="62.6" transform="rotate(-90 93.5 62.6)">2</text>
<text x="93.5" y="61.4" transform="rotate(-90 93.5 61.4)">1</text>
<text x="93.9" y="63.6">VCC1A</text>
<text x="93.9" y="65.9">GSMIN</text>
<text x="93.9" y="62.4">BS</text>
<text x="93.9" y="64.7">DCS/PCSIN</text>
<text x="96.4" y="60.9" transform="rotate(-90 96.4 60.9)">GND</text>
<text x="97.6" y="61.3" transform="rotate(-90 97.6 61.3)">VAPC</text>
<text x="97.8" y="63.3">DCS/PCSOUT</text>
<text x="98.8" y="61.3" transform="rotate(-90 98.8 61.3)">RSVD</text>
<text x="99.9" y="62.5" transform="rotate(-90 99.9 62.5)">ENABLE</text>
<text x="101.1" y="61.8" transform="rotate(-90 101.1 61.8)">VBATT</text>
<text x="101.6" y="62.1">GND</text>
<text x="101.6" y="64.4">GND</text>
<text x="101.6" y="65.6">GND</text>
<text x="104.7" y="65.3" transform="rotate(-90 104.7 65.3)">13</text>
<text x="104.7" y="64.1" transform="rotate(-90 104.7 64.1)">14</text>
<text x="104.7" y="62.9" transform="rotate(-90 104.7 62.9)">15</text>
<text x="104.7" y="61.7" transform="rotate(-90 104.7 61.7)">16</text>
<text x="139.4" y="60.7">NC</text>
<text x="147.1" y="65.5">C219</text>
<text x="153.7" y="60.2">0.5PF</text>
<text x="192.8" y="62.8">3</text>
<text x="192.8" y="64">5</text>
<text x="192.8" y="65.2">2</text>
<text x="193.7" y="60.8">FEM4532TBC 1</text>
<text x="194" y="63.4">VC1</text>
<text x="194" y="64.6">VC2</text>
<text x="194" y="65.8">VC3</text>
<text x="199.6" y="62.2">ANT</text>
<text x="202.1" y="63.4">EGSMRX_1</text>
<text x="202.1" y="64.5">EGSMRX_2</text>
<text x="202.7" y="65.7">DCSRX_1</text>
<text x="207.2" y="65.2">9</text>
<text x="207.2" y="62.8">13</text>
<text x="207.2" y="64">12</text>
<text x="219.9" y="64.6">EGSMRX_P</text>
<text x="219.9" y="65.8">DCSRX_N</text>
<text x="219.9" y="63.4">EGSMRX_N</text>
<text x="64.4" y="67.1">R206</text>
<text x="64.6" y="68">0</text>
<text x="93.5" y="67.4" transform="rotate(-90 93.5 67.4)">6</text>
<text x="93.5" y="66.2" transform="rotate(-90 93.5 66.2)">5</text>
<text x="93.9" y="68.3">VCC1B</text>
<text x="93.9" y="67.1">GND</text>
<text x="97.9" y="70.8" transform="rotate(-90 97.9 70.8)">GND</text>
<text x="99.1" y="70.8" transform="rotate(-90 99.1 70.8)">GND</text>
<text x="99.7" y="68">GSMOUT</text>
<text x="99.9" y="71.8" transform="rotate(-90 99.9 71.8)">9</text>
<text x="100.2" y="70.8" transform="rotate(-90 100.2 70.8)">GND</text>
<text x="101.1" y="70.9" transform="rotate(-90 101.1 70.9)">GND</text>
<text x="101.6" y="66.8">GND</text>
<text x="104.7" y="67.6" transform="rotate(-90 104.7 67.6)">1112</text>
<text x="139" y="71.9">C217</text>
<text x="147.1" y="66.6">6PF</text>
<text x="153.7" y="71.1">L216</text>
<text x="192.8" y="68.7">6</text>
<text x="192.8" y="67.5">4</text>
<text x="194.1" y="69.3">D|PCSTX</text>
<text x="194.2" y="67.8">EGSM_TX</text>
<text x="198.4" y="71.9">7</text>
<text x="198.7" y="70.7">G</text>
<text x="200.5" y="71.9">14</text>
<text x="201.1" y="70.7">G</text>
<text x="202.7" y="66.9">DCSRX_2</text>
<text x="202.7" y="68">PCSRX_1</text>
<text x="202.7" y="69.2">PCSRX_2</text>
<text x="207.2" y="67.5">11</text>
<text x="207.2" y="68.7">10</text>
<text x="207.2" y="66.3">8</text>
<text x="219.9" y="66.9">DCSRX_P</text>
<text x="219.9" y="68.1">PCSRX_N</text>
<text x="219.9" y="69.3">PCSRX_P</text>
<text x="97.6" y="72.1" transform="rotate(-90 97.6 72.1)">7</text>
<text x="98.8" y="72.1" transform="rotate(-90 98.8 72.1)">8</text>
<text x="101.1" y="72.3" transform="rotate(-90 101.1 72.3)">10</text>
<text x="139" y="73.1">NC</text>
<text x="153.7" y="72.2">6.8nH</text>
<text x="134.7" y="112.8">VCC_RX_TX</text>
<text x="160.1" y="119.9">Q200</text>
<text x="166.7" y="119.6" transform="rotate(-90 166.7 119.6)">E2</text>
<text x="167" y="116.7">4</text>
<text x="169.2" y="116.7">5</text>
<text x="169.4" y="119.6" transform="rotate(-90 169.4 119.6)">B2</text>
<text x="171.4" y="119.3" transform="rotate(-90 171.4 119.3)">C1</text>
<text x="171.6" y="116.8">6</text>
<text x="159.3" y="121.7">PEMD10</text>
<text x="167" y="125.3">3</text>
<text x="167" y="123.4" transform="rotate(-90 167 123.4)">C2</text>
<text x="169.4" y="123.4" transform="rotate(-90 169.4 123.4)">B1</text>
<text x="169.5" y="125.1">2</text>
<text x="171.6" y="125.3">1</text>
<text x="171.7" y="123.4" transform="rotate(-90 171.7 123.4)">E1</text>
<text x="95.7" y="128.2">VC2</text>
<text x="102.9" y="126">L210</text>
<text x="103.7" y="126.9">0</text>
<text x="104.3" y="131.4">100PF</text>
<text x="104.3" y="130.2">C212</text>
<text x="114.6" y="131.4">100K</text>
<text x="114.6" y="130.2">R207</text>
<text x="119.6" y="128.1">FESW1</text>
<text x="138" y="128.2">VC3</text>
<text x="148.7" y="126.9">33nH</text>
<text x="148.7" y="126">L212</text>
<text x="153.4" y="131.4">10PF</text>
<text x="153.4" y="130.2">C214</text>
<text x="162.6" y="131.4">100K</text>
<text x="162.6" y="130.2">R209</text>
<text x="104.6" y="132.5">50V</text>
<text x="153.7" y="132.5">50V</text>
<text x="185.4" y="135.2">ANT_SW2</text>
<text x="95.7" y="142.3">VC1</text>
<text x="102.9" y="140.2">R210</text>
<text x="103.7" y="141">0</text>
<text x="119.6" y="142.3">FESW2</text>
<text x="104.6" y="144.2">C213</text>
<text x="104.6" y="145.4">100PF</text>
<text x="104.6" y="146.6">50V</text>
<text x="114.3" y="145.4">100K</text>
<text x="114.3" y="144.2">R208</text>
<text x="237.6" y="185.7">gsm</text>
<text x="237.6" y="183.4">gsm</text>
<text x="238.2" y="184.6">Drawn by</text>
<text x="238.3" y="182.3">Engineer</text>
<text x="237.8" y="187">R&amp;D CHK</text>
<text x="238" y="191.7">MFG ENGR CHK</text>
<text x="238.1" y="189.3">DOC CTRL CHK</text>
<text x="249.8" y="187.2">TITLE</text>
<text x="274.3" y="187">Size</text>
<text x="274.7" y="188.1">A2</text>
<text x="195.8" y="195.1">gsm</text>
<text x="196.4" y="194">Changed by</text>
<text x="208.2" y="194">Date Changed</text>
<text x="209.7" y="195.1">Friday, March 10, 2006</text>
<text x="229.3" y="194">Time Changed</text>
<text x="237.8" y="194">QA CHK</text>
<text x="249.7" y="194">REV</text>
<text x="250" y="194.9">0.6</text>
<text x="254.4" y="194">Drawing Number</text>
<text x="265.8" y="194.3">Sheet</text>
<text x="269.7" y="194.3">2</text>
<text x="272.1" y="194.3">of</text>
<text x="274.7" y="194.3">8</text>
</g>
</svg>
